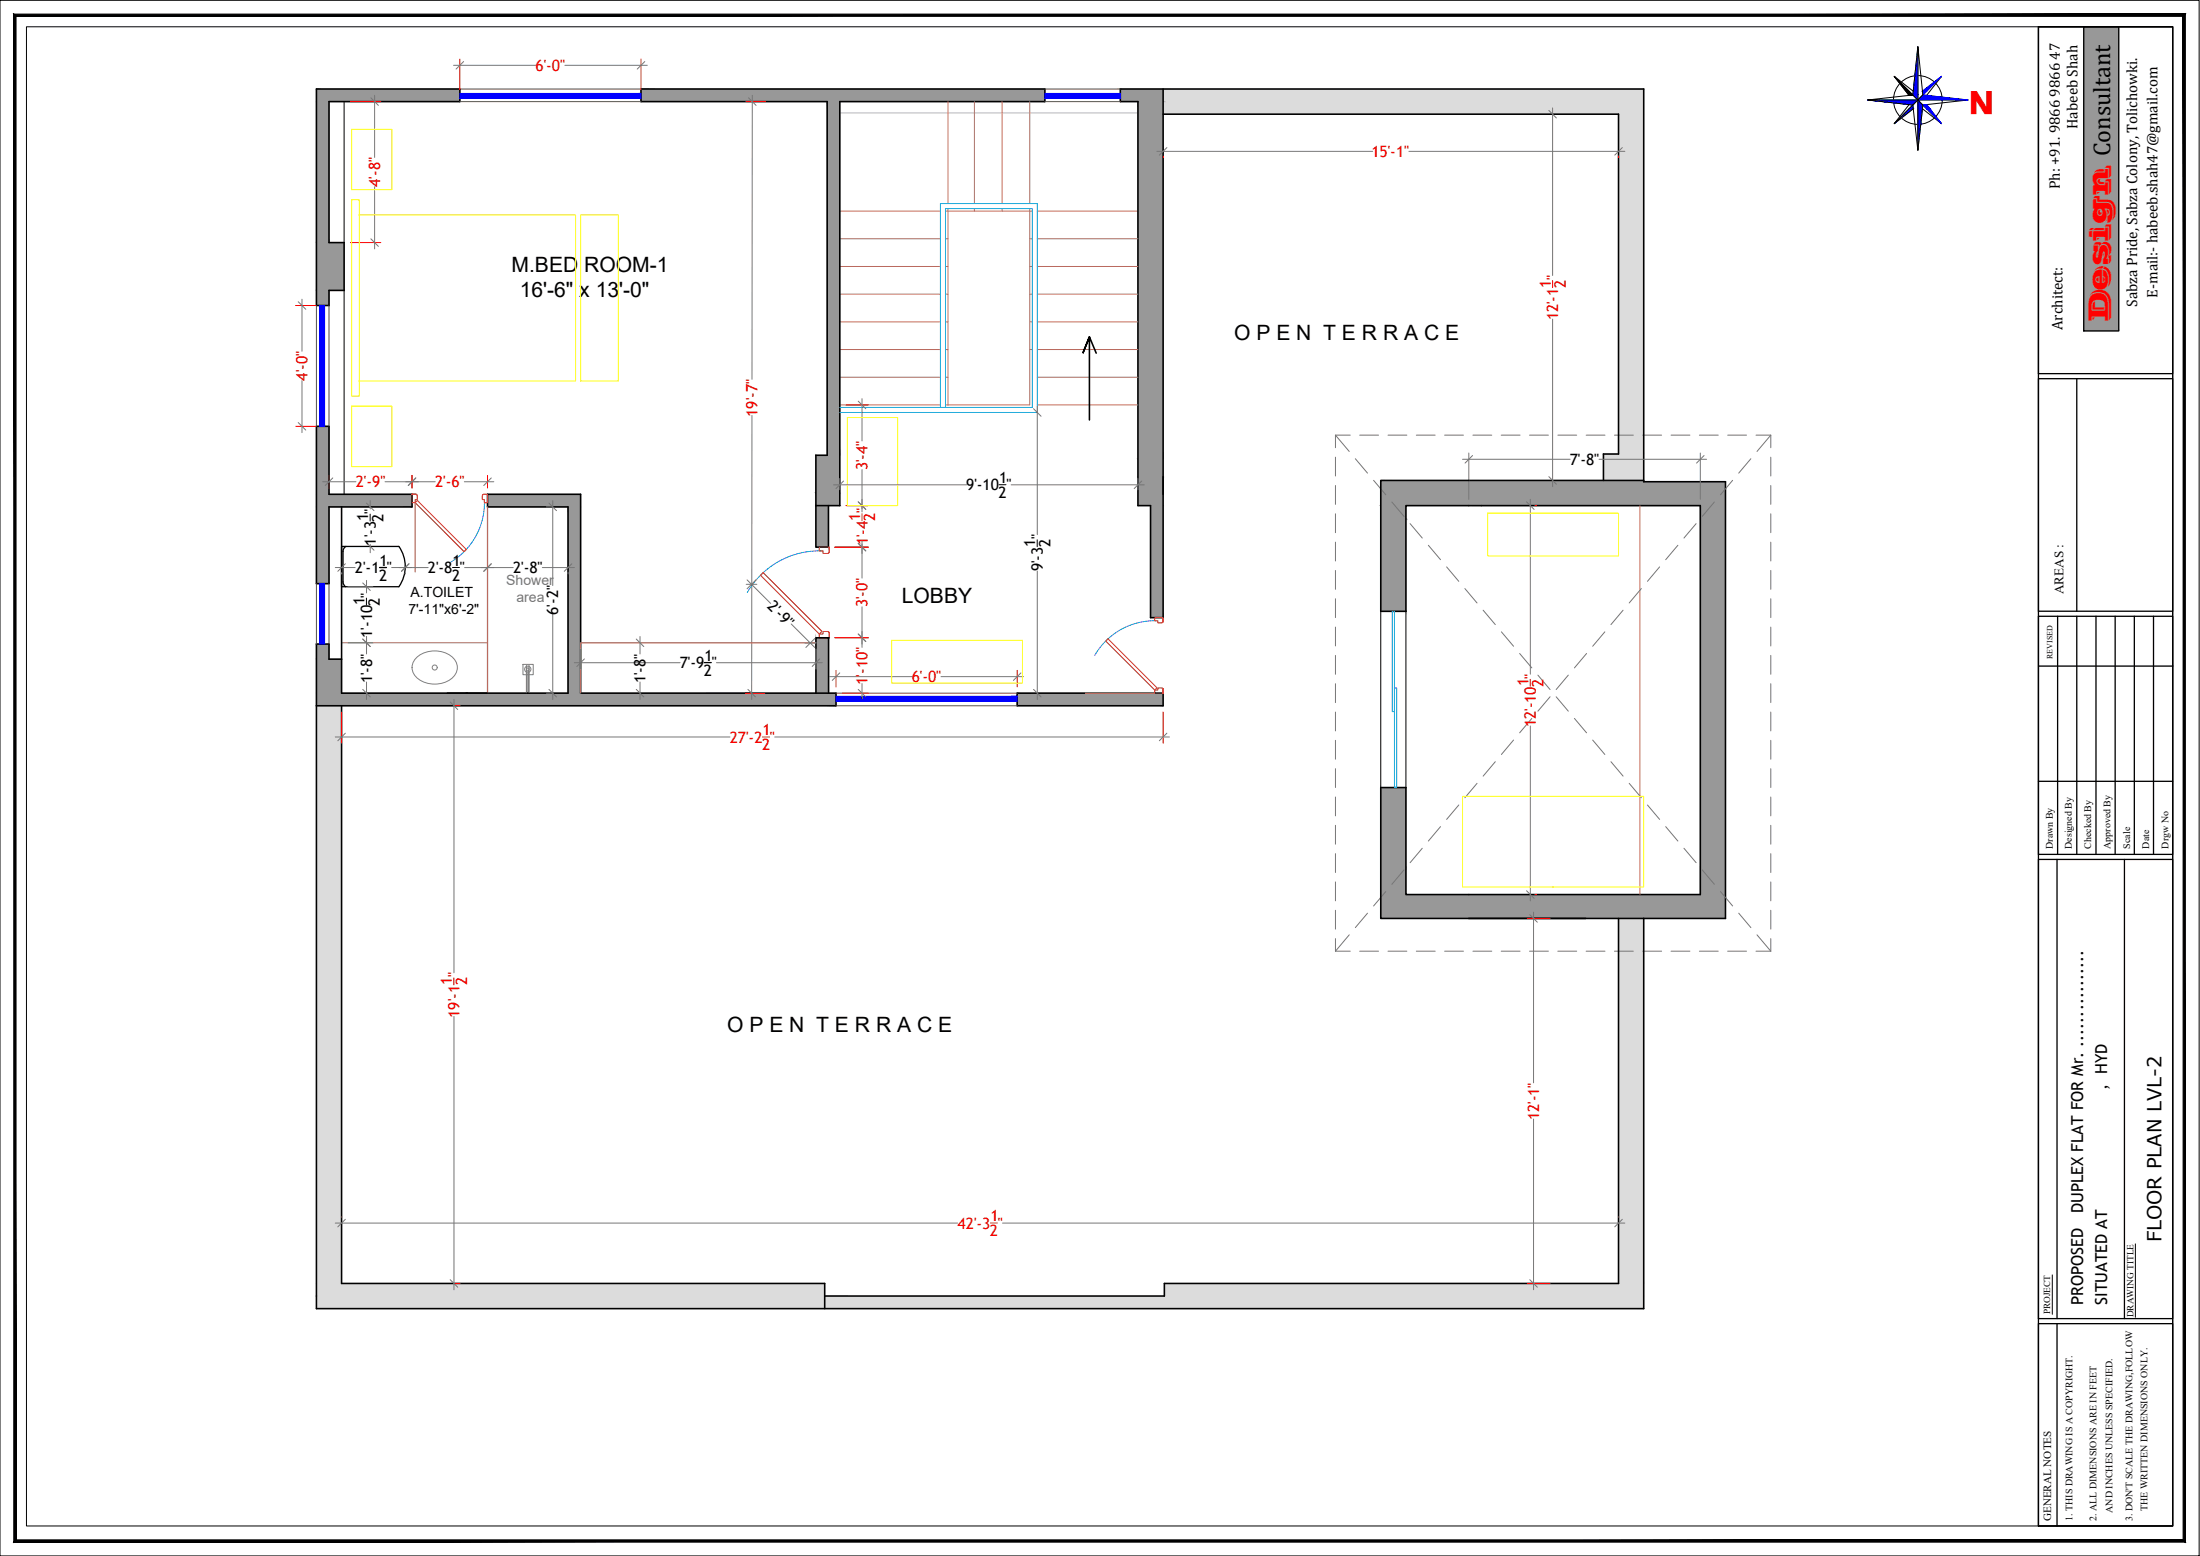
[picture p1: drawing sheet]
<svg xmlns="http://www.w3.org/2000/svg" width="420mm" height="297mm" viewBox="0 0 420 297" stroke-linecap="round" stroke-linejoin="round" font-family="sans-serif">
<!-- layer: window -->
<path d="M160.4 21.6h56.9" fill="none" stroke="#bababa" stroke-width=".19"/>
<!-- layer: wall hatch -->
<g fill="#989898" stroke="#989898" stroke-width=".19">
<path d="M281.2 91.7l32.7 .3h-32.7z"/>
<path d="M134.9 132.3h8.7z"/>
<path d="M263.7 93.3l2.7 3.2h-2.7z"/>
<path d="M266.4 96.5h2.1v2.5z"/>
<path d="M324.7 96.5h2.1l-2.1 2.5z"/>
<path d="M268.5 165.6v5.2h-4.3z"/>
<path d="M324.7 165.6l4.4 5.2h-4.4z"/>
<path d="M263.7 165.6h4.8l-4.3 5.2z"/>
<path d="M281.2 92l48.3 4.5v-4.5zM281.2 92l48.3 4.5h-48.3z"/>
<path d="M324.7 96.5l4.8 74.3v-74.3zM324.7 96.5l4.8 74.3h-4.8z"/>
<path d="M281.2 170.8l48.3 4.5v-4.5zM281.2 170.8l48.3 4.5h-48.3z"/>
<path d="M214 17l8.1 2.4v-2.4zM214 17l8.1 2.4h-8.1z"/>
<path d="M217.3 19.4l4.8 68.2v-68.2zM217.3 19.4l4.8 68.2h-4.8z"/>
<path d="M217.3 87.6l4.8 3.4v-3.4zM217.3 87.6l4.8 3.4h-4.8z"/>
<path d="M217.3 91l4.8 5.5v-5.5zM217.3 91l4.8 5.5h-4.8z"/>
<path d="M219.7 96.5l2.4 21.4v-21.4zM219.7 96.5l2.4 21.4h-2.4z"/>
<path d="M194.3 132.3l27.8 2.4v-2.4zM194.3 132.3l27.8 2.4h-27.8z"/>
<path d="M60.4 81.4l2.4 13v-13zM60.4 81.4l2.4 13h-2.4z"/>
<path d="M60.4 94.4l18.3 2.4v-2.4zM60.4 94.4l18.3 2.4h-18.3z"/>
<path d="M60.4 96.8l2.4 14.6v-14.6zM60.4 96.8l2.4 14.6h-2.4z"/>
<path d="M93.1 94.4l17.8 2.4v-2.4zM93.1 94.4l17.8 2.4h-17.8z"/>
<path d="M60.4 123l2.4 2.8v-2.8zM60.4 123l2.4 2.8h-2.4z"/>
<path d="M108.5 96.8l2.4 35.5v-35.5zM108.5 96.8l2.4 35.5h-2.4z"/>
<path d="M60.4 125.8l4.8 6.5v-6.5zM60.4 125.8l4.8 6.5h-4.8z"/>
<path d="M60.4 132.3l99.3 2.4v-2.4zM60.4 132.3l99.3 2.4h-99.3z"/>
<path d="M60.4 17l27.4 2.4v-2.4zM60.4 17l27.4 2.4h-27.4z"/>
<path d="M60.4 19.4l2.4 26.9v-26.9zM60.4 19.4l2.4 26.9h-2.4z"/>
<path d="M60.4 46.3l5.3 9.1v-9.1zM60.4 46.3l5.3 9.1h-5.3z"/>
<path d="M60.4 55.4l2.4 2.9v-2.9zM60.4 55.4l2.4 2.9h-2.4z"/>
<path d="M122.4 17l77.1 2.4v-2.4zM122.4 17l77.1 2.4h-77.1z"/>
<path d="M158 19.4l2.4 67.5v-67.5zM158 19.4l2.4 67.5h-2.4z"/>
<path d="M155.8 86.9l4.6 7.2v-7.2zM155.8 86.9l4.6 7.2h-4.6z"/>
<path d="M155.8 94.1l4.6 2.4v-2.4zM155.8 94.1l4.6 2.4h-4.6z"/>
<path d="M263.7 91.7l50.2 .3v-.3zM263.7 91.7l50.2 .3h-50.2z"/>
<path d="M263.7 92l65.8 1.3v-1.3zM263.7 92l65.8 1.3h-65.8z"/>
<path d="M263.7 93.3l63.1 3.2 2.7-3.2zM263.7 93.3l63.1 3.2h-60.4z"/>
<path d="M263.7 96.5l4.8 2.5-2.1-2.5zM263.7 96.5l4.8 2.5h-4.8z"/>
<path d="M263.7 99l4.8 17.7v-17.7zM263.7 99l4.8 17.7h-4.8z"/>
<path d="M263.7 150.3l4.8 15.3v-15.3zM263.7 150.3l4.8 15.3h-4.8z"/>
<path d="M263.7 165.6v5.2h.5zM263.7 170.8h.5l-.5 .5z"/>
<path d="M264.2 170.8l65.3 .5-.4-.5zM264.2 170.8l65.3 .5h-65.8z"/>
<path d="M263.7 171.3l65.8 4v-4zM263.7 171.3l65.8 4h-65.8z"/>
<path d="M155.8 96.5l2.4 8v-8zM155.8 96.5l2.4 8h-2.4z"/>
<path d="M156.5 121.8h1.7zM155.8 121.8h.7zM155.8 121.8h.7z"/>
<path d="M155.8 121.8l2.4 10.5v-10.5zM155.8 121.8l2.4 10.5h-2.4z"/>
</g>
<g fill="#dcdcdc" stroke="#dcdcdc" stroke-width=".19">
<path d="M222.1 17l91.8 4.8v-4.8zM222.1 17l91.8 4.8h-91.8z"/>
<path d="M309.1 21.8l4.8 64.9v-64.9zM309.1 21.8l4.8 64.9h-4.8z"/>
<path d="M306.2 86.7l7.7 5v-5zM306.2 86.7l7.7 5h-7.7z"/>
<path d="M309.1 175.3l4.8 69.7v-69.7zM309.1 175.3l4.8 69.7h-4.8z"/>
<path d="M60.4 134.7l4.8 110.3v-110.3zM60.4 134.7l4.8 110.3h-4.8z"/>
<path d="M222.4 245l91.5 2.4v-2.4zM222.4 245l91.5 2.4h-91.5z"/>
<path d="M60.4 245l97.1 2.4v-2.4zM60.4 245l97.1 2.4h-97.1z"/>
<path d="M157.5 247.4l156.4 2.4v-2.4zM157.5 247.4l156.4 2.4h-156.4z"/>
<path d="M60.4 247.4l97.1 2.4v-2.4zM60.4 247.4l97.1 2.4h-97.1z"/>
</g>
<!-- layer: wall -->
<path d="M65.7 19.4v26.9M65.7 55.4v39M263.7 116.7v33.6M268.5 116.7v33.6" fill="none" stroke="#000" stroke-width=".19"/>
<g fill="none" stroke="#000" stroke-width=".3">
<path d="M60.4 17h27.4v2.4h-25v26.9h2.9v9.1h-2.9v2.9h-2.4zM122.4 17h77.1v2.4h-39.1v77.1h-4.6v-9.6h2.2v-67.5h-35.6zM222.1 17v77.4M222.1 21.8h87v64.9h-2.9v5M209.4 67.4l-1.3-3.1-1.3 3.2 1.3-3.2v15.9M60.4 81.4h2.4v13h15.9v2.4h-15.9v14.6h-2.4zM65.2 96.8v35.5h43.3v-35.5h-15.4v-2.4h17.8v37.9h48.8v2.4h-99.3M155.8 96.5v8h2.4v-8M222.1 91v26.9h-2.4v-21.4h-2.4v-77.1h-3.3v-2.4h99.9v75h15.6v83.3h-65.8v-25h4.8v20.5h56.2v-74.3h-56.2v20.2h-4.8v-25h50.2M65.2 125.8h-2.4v-2.8h-2.4v126.8h253.5v-74.5M65.2 134.7v110.3h92.3v4.8M155.8 132.3v-10.5h2.4v10.5"/>
<path d="M194.3 132.3h27.8v2.4h-27.8zM309.1 175.3v69.7h-86.7v2.4h-64.9"/>
</g>
<!-- layer: Balcony -->
<g fill="none" stroke="#767676" stroke-width=".19">
<path d="M255 83.1h2.9M255 83.1v2.4M255 87.3v3.6M255 92.7v3.6M255 98.1v3.6M255 83.1l2.7 3.1M258.8 87.6l2.4 2.7M259.7 83.1h3.6M262.3 91.7l2.4 2.8M265.1 83.1h3.6M265.8 95.8l2.3 2.8M269.3 100l2.3 2.7"/>
<path d="M270.5 83.1h3.6M275.9 83.1h3.6M281.3 83.1h3.6M286.7 83.1h3.6M292.1 83.1h3.6M297.5 83.1h3.6M302.9 83.1h3.6M308.3 83.1h3.6M313.7 83.1h3.6M319.1 83.1h3.6M323.9 100l-2.3 2.7M324.5 83.1h3.7"/>
<path d="M327.4 95.8l-2.3 2.8M330 83.1h3.6M330.9 91.7l-2.3 2.8M334.4 87.6l-2.3 2.7M335.4 83.1h2.8M338.2 83.1v2.4M338.2 87.3v3.6M338.2 92.7v3.6M338.2 98.1v3.6M338.2 83.1l-2.7 3.1M255 103.5v3.6M255 108.9v3.6"/>
<path d="M255 114.3v3.6M255 119.7v3.6M272.8 104.1l2.3 2.7M276.3 108.2l2.3 2.8M279.8 112.4l2.3 2.7M283.3 116.5l2.3 2.7M310 116.5l-2.3 2.7M313.5 112.4l-2.4 2.7M317 108.2l-2.4 2.8M320.4 104.1l-2.3 2.7M338.2 103.5v3.6M338.2 108.9v3.6"/>
<path d="M338.2 114.3v3.6M338.2 119.7v3.6M255 125.1v3.6M255 130.5v3.6M255 135.9v3.6M286.7 120.6l2.4 2.8M290.2 124.7l2.3 2.8M292.5 137.1l-2.3 2.8M293.7 128.9l2.3 2.7M296 133l-2.3 2.8M297.2 133l2.3 2.8M299.5 128.9l-2.3 2.7"/>
<path d="M300.7 137.1l2.3 2.8M303 124.7l-2.3 2.8M306.5 120.6l-2.3 2.8M338.2 125.1v3.6M338.2 130.5v3.6M338.2 135.9v3.6M255 141.3v3.6M255 146.7v3.6M255 152.1v3.7M255 157.6v3.6M275.1 157.8l-2.3 2.8M278.6 153.7l-2.3 2.7"/>
<path d="M282.1 149.5l-2.3 2.8M285.6 145.4l-2.3 2.8M289.1 141.3l-2.4 2.7M304.2 141.3l2.3 2.7M307.7 145.4l2.3 2.8M311.1 149.5l2.4 2.8M314.6 153.7l2.4 2.7M318.1 157.8l2.3 2.8M338.2 141.3v3.6M338.2 146.7v3.6M338.2 152.1v3.7M338.2 157.6v3.6"/>
<path d="M255 163v3.6M255 168.4v3.6M255 173.8v3.6M255 179.2v2.4M257.7 178.5l-2.7 3.1M261.2 174.3l-2.4 2.8M264.7 170.2l-2.4 2.7M268.1 166.1l-2.3 2.7M271.6 161.9l-2.3 2.8M321.6 161.9l2.3 2.8M325.1 166.1l2.3 2.7M328.6 170.2l2.3 2.7"/>
<path d="M332.1 174.3l2.3 2.8M335.5 178.5l2.7 3.1M338.2 163v3.6M338.2 168.4v3.6M338.2 173.8v3.6M338.2 179.2v2.4M255 181.6h2.9M259.7 181.6h3.6M265.1 181.6h3.6M270.5 181.6h3.6M275.9 181.6h3.6M281.3 181.6h3.6"/>
<path d="M286.7 181.6h3.6M292.1 181.6h3.6M297.5 181.6h3.6M302.9 181.6h3.6M308.3 181.6h3.6M313.7 181.6h3.6M319.1 181.6h3.6M324.5 181.6h3.7M330 181.6h3.6M335.4 181.6h2.8"/>
</g>
<!-- layer: STEP -->
<g fill="none" stroke="#b8735c" stroke-width=".19">
<path d="M181 19.4v19.5M186.1 19.4v19.5M191.4 19.4v19.5M196.7 19.4v19.5M181 39.8v37.5M186.1 39.8v.5M191.4 39.8v.5M196.7 39.8v37.5h-16.1M160.4 40.3h19.2M160.4 45.6h19.2M160.4 50.9h19.2M160.4 56.2h19.2"/>
<path d="M180.6 40.3h16.5M180.6 45.6h.4M180.6 50.9h.4M180.6 56.2h.4M196.7 45.6h.4M196.7 50.9h.4M196.7 56.2h.4M198.1 40.3h19.2M198.1 45.6h19.2M198.1 50.9h19.2M198.1 56.2h19.2M160.4 61.4h19.2"/>
<path d="M160.4 66.7h19.2M160.4 72h19.2M160.4 77.3h19.2M180.6 61.4h.4M180.6 66.7h.4M180.6 72h.4M196.7 61.4h.4M196.7 66.7h.4M198.1 61.4h19.2M198.1 66.7h19.2M198.1 72h19.2M198.1 77.3h19.2"/>
<path d="M313.2 96.5v74.3"/>
</g>
<!-- layer: wall -->
<path d="M65.2 122.7h27.9M93.1 120.8v11.5" fill="none" stroke="#b8735c" stroke-width=".19"/>
<!-- layer: window -->
<path d="M87.8 17h34.6M87.8 19.4h34.6M199.5 17h14.5M199.5 19.4h14.5M60.4 58.3v23.1M62.8 58.3v23.1M60.4 111.4v11.6M62.8 111.4v11.6M159.7 132.3h34.6M159.7 134.7h34.6" fill="none" stroke="#724739" stroke-width=".19"/>
<g fill="#00f" stroke="#00f" stroke-width=".19">
<path d="M61 58.3v23.1h1zM61 58.3h1v23.1z"/>
<path d="M87.8 18.8h34.6v-1zM87.8 17.8h34.6l-34.6 1z"/>
<path d="M61 111.4v11.6h1zM61 111.4h1v11.6z"/>
<path d="M159.7 133.9h34.6v-1zM159.7 132.9h34.6l-34.6 1z"/>
<path d="M199.5 18.8h14.5v-1zM199.5 17.8h14.5l-14.5 1z"/>
</g>
<!-- layer: STEP -->
<path d="M160.4 77.8h36.7v-38h-16.5v38M179.6 77.8v-38.9h18.5v39.8h-37.7" fill="none" stroke="#00a5dd" stroke-width=".19"/>
<!-- layer: doors -->
<g fill="#b82e00" stroke="#b82e00" stroke-width=".19">
<circle cx="78.7" cy="94.4" r=".04"/>
<circle cx="222.1" cy="132.3" r=".04"/>
<circle cx="158.4" cy="121.8" r=".04"/>
</g>
<g fill="none" stroke="#008ab8" stroke-width=".19">
<path d="M92 99.7l-.1 .3M92.1 99.3l-.1 .2M92.2 98.8l-.1 .3M92.3 98.4l-.1 .3M92.4 97.9l-.1 .3M92.4 97.5v.3M92.5 97l-.1 .3M92.5 96.6v.3M92.5 95.4v.1M92.5 96.1v.3M92.5 95.7v.3M86 107.3l-.1 .1"/>
<path d="M86.4 107.1l-.2 .2M86.8 106.9l-.2 .1M87.2 106.6l-.3 .2M87.5 106.3l-.2 .2M87.9 106l-.3 .2M88.2 105.7l-.2 .2M88.5 105.4l-.2 .2M88.9 105.1l-.3 .2M89.2 104.8l-.2 .2M89.5 104.4l-.2 .3M89.7 104.1l-.2 .2M90 103.7l-.2 .3"/>
<path d="M90.3 103.3l-.2 .3M90.5 103l-.2 .2M90.7 102.6l-.1 .2M91 102.2l-.2 .3M91.2 101.8l-.2 .3M91.4 101.4l-.2 .3M91.5 101l-.1 .2M91.7 100.5l-.1 .3M91.8 100.1l-.1 .3M142.9 112.9l-.2 .2M143.1 112.5l-.2 .3M143.3 112.1l-.1 .3"/>
<path d="M143.6 111.8l-.2 .2M143.9 111.4l-.2 .2M144.1 111l-.1 .3M144.4 110.7l-.2 .2M144.7 110.4l-.2 .2M145 110l-.2 .2M145.4 109.7l-.3 .2M145.7 109.4l-.2 .2M146 109.1l-.2 .2M146.4 108.8l-.3 .2M146.7 108.5l-.2 .2M147.1 108.2l-.3 .2"/>
<path d="M147.4 108l-.2 .2M147.8 107.7l-.2 .2M148.2 107.5l-.3 .2M148.6 107.3l-.3 .1M149 107l-.3 .2M149.4 106.8l-.3 .2M149.8 106.6l-.3 .2M150.2 106.5l-.3 .1M150.6 106.3l-.3 .1M151 106.1l-.3 .1M151.4 106l-.2 .1M151.9 105.8l-.3 .1"/>
<path d="M152.3 105.7l-.3 .1M152.7 105.6l-.2 .1M153.2 105.5l-.3 .1M153.6 105.4l-.3 .1M154.1 105.3l-.3 .1M154.5 105.3h-.3M155 105.2l-.3 .1M155.4 105.2h-.3M155.9 105.2h-.3M156 105.2h.3M156.5 105.2h.3M156.9 105.2h.3"/>
<path d="M214.7 119.8l-.3 .2M215.1 119.7l-.3 .1M215.5 119.5l-.3 .1M215.9 119.3l-.2 .1M216.4 119.2l-.3 .1M216.8 119l-.3 .1M217.2 118.9l-.3 .1M217.7 118.8l-.3 .1M218.1 118.7l-.3 .1M218.6 118.6l-.3 .1M219 118.6h-.3M219.5 118.5l-.3 .1"/>
<path d="M219.9 118.5h-.3M220.4 118.5h-.3M220.5 118.5h.3M221 118.5h.1M209.2 125l-.1 .1M209.4 124.6l-.2 .2M209.6 124.2l-.1 .3M209.9 123.8l-.2 .3M210.2 123.5l-.2 .2M210.5 123.1l-.2 .3M210.8 122.8l-.2 .2M211.1 122.5l-.2 .2"/>
<path d="M211.4 122.2l-.2 .2M211.7 121.9l-.2 .2M212.1 121.6l-.3 .2M212.4 121.3l-.2 .2M212.8 121l-.3 .2M213.1 120.8l-.2 .1M213.5 120.5l-.2 .2M213.9 120.3l-.2 .1M214.3 120.1l-.3 .1"/>
</g>
<path d="M78.7 94.4h.8h-.8h.8l.2 .2v.8h-.4v.6h-.6zM79.3 96l.4-.5 9.4 9.4-.5 .4zM92.3 94.4l-.2 .2v.8h.4v.6h.6v-1.6h-.8h.8M145.2 109.8l.6-.5 11.2 11.2-.5 .5zM158.4 104.5v.9v-.9h-1.9v.7h.7v.5h.9l.3-.3M222.1 117.9v.8v-.8h-1.6v.6h.6v.4h.8l.2-.2M156.5 121h.7v-.4h.9l.3 .2v1v-1v1h-1.9zM211.6 122l9.4 9.3-.5 .4-9.3-9.3zM220.5 131.7h.6v-.4h.8l.2 .2v.8v-.8v.8h-1.6z" fill="none" stroke="#b82e00" stroke-width=".19"/>
<!-- layer: FURNITURE -->
<g fill="none" stroke="#808080" stroke-width=".19">
<path d="M79.4 125.7a5.2 5.2 0 0 1 7.6 .5 2.71 2.71 0 0 1-1.6 3.9 5.2 5.2 0 0 1-6.4-1.4 2.46 2.46 0 0 1 .4-3zM99.9 126.8h1.9v2h-1.9zM100.7 128v4.3M100.7 128l-.1-.3 .3-.1v4.7M100.9 128.3a.6 .6 0 0 0 .4-.9 .6 .6 0 0 0-1 0 .6 .6 0 0 0 .4 .9"/>
<circle cx="83" cy="127.4" r=".48"/>
</g>
<path d="M100.6 127.1v5M101 127.1v5" fill="none" stroke="#808080" stroke-width=".25"/>
<!-- layer: DIM -->
<g fill="none" stroke="#f00" stroke-width=".19">
<path d="M66.9 19.4h5.8M87.8 11.3v5.8M122.4 11.3v5.8M142.5 19.4h3.7M222.1 29.8v.3M309.1 29.8v.3M56.5 58.3h3.8M66.9 46.3h5.8M296.5 53.6v1.3M161.6 77.3h4.2M56.5 81.4h3.8M62.8 90.8v2.4"/>
<path d="M78.7 90.8v2.4M93.1 90.8v2.4M161.6 96.5h4.2M164.6 98.1v1.3M293.1 96.5h.4M159.4 104.5h6.4M65.2 135.9v6M86.6 134.7h1.3M142.4 132.3h3.7M159.4 121.8h6.4M159.7 128v3.1M160.9 132.3h4.9"/>
<path d="M194.3 128v3.1M222.1 135.9v6M292.2 129.7v1.3M145.6 140.7h1.4M291.7 175.3h4.4M293.1 170.8h.4M86.7 186.7v1.3M65.2 232.3h.1M189.2 233.5h1.3M309.1 232.3h.1M86.6 245h1.3M291.7 245h4.4"/>
</g>
<g fill="none" stroke="#767676" stroke-width=".19">
<path d="M71.5 18.2v11.9M86.6 12.5h15.8M107.9 12.5h15.7M143.7 18.2l-.1 54.2M71.5 35.7v11.8M220.9 28.9h41.3M269.1 28.9h41.2M296.5 20.6v32M57.7 57.1v10M57.7 72.7v9.9M143.6 79.3v54.2M164.6 76.1v8.1"/>
<path d="M296.5 60.9v32M61.6 92h6.4M73.5 92h9.6M88.7 92h5.6M164.6 89.7v8M292.3 95.3v33.4M164.6 103.3v7.1M164.6 115.8v7.8M86.7 133.5v52.2M158.5 129.2h15.7M164.6 130.5v3M179.7 129.2h15.8"/>
<path d="M292.3 138.6v33.4M64 140.7h75.4M147.9 140.7h75.4M292.9 174.1v32.6M86.7 194v52.2M292.9 213.6v32.6M64 233.5h118.9M191.5 233.5h118.8"/>
</g>
<!-- layer: 0 -->
<g fill="none" stroke="#767676" stroke-width=".19">
<path d="M70.8 18.7l1.5 1.4M88.5 11.7l-1.4 1.5M123.1 11.7l-1.4 1.5M143 18.7l1.4 1.4M222.9 28.2l-1.5 1.4M295.8 21.1l1.4 1.4M309.8 28.2l-1.4 1.4M57 57.6l1.4 1.4M70.8 45.6l1.5 1.4M163.9 76.6l1.4 1.4M197.4 78l1.4 1.5M57 80.7l1.4 1.4"/>
<path d="M63.6 91.2l-1.5 1.5M70 96l1.4 1.5M79.4 91.2l-1.4 1.5M93.8 91.2l-1.4 1.5M104.8 96l1.5 1.5M161.1 91.8l-1.4 1.5M163.9 95.8l1.4 1.4M218 91.8l-1.4 1.5M281.2 87l-1.4 1.4M291.5 95.8l1.5 1.4M295.8 91l1.4 1.4M325.4 87l-1.4 1.4"/>
<path d="M64 108.3h3.8M66 107.6l-1.5 1.5M69.3 111.3l1.4 1.4M70 103.6l1.4 1.4M74.8 108.3h3.8M78.1 107.6l-1.4 1.5M93.8 107.6l-1.4 1.5M109.2 107.6l-1.4 1.5M142.5 111.5h2M163.9 103.7l1.4 1.5M66 140l-1.5 1.4M69.3 122l1.4 1.4"/>
<path d="M69.3 131.6l1.4 1.4M86 134l1.4 1.4M104.8 131.6l1.5 1.4M109.7 126.5h20.2M111.6 125.8l-1.4 1.4M121.5 122l1.5 1.4M121.5 131.6l1.5 1.4M136.8 126.5h20.2M142.8 131.6l1.5 1.4M153.7 122.8h2.1M156.5 125.8l-1.4 1.4M160.4 128.5l-1.5 1.4"/>
<path d="M163.9 121l1.4 1.5M163.9 131.6l1.4 1.4M195 128.5l-1.5 1.4M197.4 131.6l1.4 1.4M222.9 140l-1.5 1.4M291.5 170l1.5 1.5M292.2 174.6l1.4 1.5M66 232.8l-1.5 1.4M309.8 232.8l-1.4 1.4M86 244.3l1.4 1.4M292.2 244.3l1.4 1.4"/>
</g>
<!-- layer: title -->
<g fill="none" stroke="#000" stroke-width=".19">
<path d="M0 .1h420v296.9h-420zM5.1 5.1h409.8v286.2h-409.8zM356.7 19.1l8.6 .9M361.8 14.6l3.5 3.5M364.6 20l-2.8 3.6 3.6-2.8M365.3 18.1l1 1-1 .9M365.3 18.1l-8.6 1h9.6M365.4 17.4l-3.6-2.8 2.8 3.6M366.3 19.1h9.6M366.3 19.1v9.6M366.3 8.9l-1 9.2M367.2 17.4l3.6-2.8-2.8 3.6"/>
<path d="M367.2 18.1l8.7 1-8.7 .9M367.2 18.1l-.9-9.2v10.2M367.2 18.1l-.9 1 .9 .9M368 20l2.8 3.6-3.6-2.8M370.8 14.6l-4.5 4.5M365.3 20l1 8.7 .9-8.7M365.3 20l-3.5 3.6M367.2 20l3.6 3.6M407.8 237.5v14M391.9 243.4v7.5"/>
<circle cx="366.3" cy="19.1" r="4.7"/>
</g>
<!-- layer: text -->
<path d="M398 5.1l6.6 58.1v-58.1zM398 5.1l6.6 58.1h-6.6z" fill="#989898" stroke="#989898" stroke-width=".19"/>
<!-- layer: title -->
<g fill="#000" stroke="#000" stroke-width=".19">
<path d="M361.8 14.6l3.5 3.5h-.8zM364.5 18.1h.8z"/>
<path d="M3.1 3.1h413.8l.5-.4zM2.6 2.7h414.8l-414.3 .4zM2.6 2.7l.5 291.3v-290.9zM2.6 2.7l.5 291.3-.5 .4zM3.1 294l-.5 .4 414.3-.4zM2.6 294.4l414.3-.4 .5 .4zM416.9 3.1v290.9l.5 .4zM416.9 3.1l.5-.4v291.7z"/>
</g>
<g fill="none" stroke="#000" stroke-width=".25">
<path d="M389.3 5.1h25.6v66.2h-25.6zM389.3 5.1h25.6v286.2h-25.6zM389.3 72.3h25.6v44.4h-25.6zM396.6 72.3v44.4M389.3 117.6h25.6v45.5h-25.6zM393 117.6v45.5M396.6 117.6v45.5M400.3 117.6v45.5M404 117.6v45.5M407.6 117.6v45.5M411.3 117.6v45.5M389.3 127.2h25.7"/>
<path d="M389.3 149.2h25.6M389.3 164.1h25.6v87.6h-25.6zM392.9 164.1v87.6M405.7 164.1v87.6M389.3 252.7h25.6v38.6h-25.6zM392.9 252.7v38.6"/>
</g>
<!-- layer: 0 -->
<path d="M398 5.1h6.6v58.1h-6.6zM65.2 104.3h11a6.7 6.7 0 0 1 0 7.7h-11zM66.1 104.3a1.11 1.11 0 0 0-.6 1v5.8l.1 .5 .4 .4M72.5 108.3h1.3M134.5 126.5h1.3" fill="none" stroke="#000" stroke-width=".25"/>
<!-- layer: title -->
<g fill="#00f" stroke="#00f" stroke-width=".19">
<path d="M366.3 8.9v5.7h-.6z"/>
<path d="M365.3 18.1h1v1z"/>
<path d="M367.2 18.1l8.7 1h-9.6z"/>
<path d="M366.3 19.1l.9 .9h-.9z"/>
<path d="M364.6 20h.8z"/>
<path d="M367.2 20h.8z"/>
<path d="M365.3 20l.1 .8h-.8z"/>
<path d="M364.6 20.8h.8l-3.6 2.8z"/>
<path d="M367.2 20h.8l.6 .8z"/>
<path d="M366.3 20h.9l-.4 3.6z"/>
<path d="M367.2 17.4l3.6-2.8-2.8 2.8zM367.2 17.4v.7l.8-.7z"/>
<path d="M365.7 14.6l.6 3.5v-3.5zM365.7 14.6l.6 3.5h-1z"/>
<path d="M356.7 19.1l8.7 .9 .9-.9zM356.7 19.1l8.7 .9z"/>
<path d="M366.3 20h.9zM366.3 20h.9z"/>
<path d="M367.2 20l.8 .8h.6zM368 20.8h.6l2.2 2.8z"/>
<path d="M366.3 20v3.6h.5zM366.3 23.6h.5l-.5 5.1z"/>
</g>
<!-- layer: wall hatch -->
<path d="M279.3 87.7h20.6M280.5 86.5v8.8M305.4 87.7h20.5M324.7 86.5v8.8" fill="none" stroke="#767676" stroke-width=".19"/>
<!-- layer: wall -->
<path d="M265.9 116.7h.4v19.1h-.4zM266.3 131.3h.4v19h-.4z" fill="none" stroke="#2776bb" stroke-width=".19"/>
<path d="M93.1 96.8v35.5" fill="none" stroke="#b8735c" stroke-width=".25"/>
<!-- layer: 0 -->
<path d="M79.3 96v13.2M155.8 122.7h-44.9v9.6" fill="none" stroke="#b8735c" stroke-width=".25"/>
<path d="M65.2 109.4v.1M77.4 109.4v.1M110.9 123.9v3.8M155.8 123.9v3.8" fill="none" stroke="#767676" stroke-width=".25"/>
<!-- layer: Furniture-New -->
<path d="M67.2 38.1h1.4v37.5h-1.4zM67.2 24.7h7.6v11.5h-7.6zM68.6 41h41.3v31.7h-41.3M110.9 41h7.2v31.7h-7.2zM67.2 77.5h7.6v11.6h-7.6zM161.8 79.7h9.6v16.8h-9.6zM284.1 98h25v8.1h-25zM170.3 122.2h25v8.2h-25zM207.3 132.3h13.2M279.3 152h34.6v17.3h-34.6z" fill="none" stroke="#ff0" stroke-width=".19"/>
<g fill="none" stroke="#767676" stroke-width=".19">
<path d="M198.1 77.5v24.6M70.7 95.6v1.6M104.4 96.8h1.1M105.6 95.6v16.2M159.2 92.6h25.4M160.4 91.3v2.2M193.1 92.6h25.4M217.3 91.3v2.2M66.4 112h4.8M70 110.8v2.4M70.7 103.9v1.6M76.2 108.3h5.6"/>
<path d="M88.7 108.3h9.3M103.6 108.3h6.1M105.6 117.3v16.2M108.5 109.3v.2M142.7 110.7l4.5 4.5M144.4 110.7l-1.7 1.7M151.1 119.1l4.5 4.5M198.1 109v24.5M66.4 122.7h4.8M70 121.5v3.3M70 130.2v3.3M104.4 132.3h1.1"/>
<path d="M122.2 121.5v3.3M122.2 130.2v3.3M155.6 121.9l-1.7 1.7"/>
</g>
<path d="M70.7 98.1v1.4M190.8 92.5h1.3M70 114.2v1.3M86.4 108.3h1.3M198.1 103v1.4" fill="none" stroke="#000" stroke-width=".19"/>
<text font-size="6" fill="#f00" x="381" y="17.3" transform="rotate(-180 381 17.3)">N</text>
<text font-size="5.5" fill="#f00" x="402.6" y="61.4" transform="rotate(-90 402.6 61.4)">Design</text>
<text font-size="4.6" x="403" y="29.8" transform="rotate(-90 403 29.8)">Consultant</text>
<g font-size="4">
<text x="97.7" y="51.9">M.BED ROOM-1</text>
<text x="99.3" y="56.7">16'-6&quot; x 13'-0&quot;</text>
<text x="235.7" y="64.9">O P E N T E R R A C E</text>
<text x="172.2" y="115">LOBBY</text>
<text x="138.9" y="197">O P E N T E R R A C E</text>
</g>
<text font-size="3.7" x="412.8" y="237.2" transform="rotate(-90 412.8 237.2)">FLOOR PLAN LVL-2</text>
<g font-size="3.2">
<text x="402.5" y="208.1" transform="rotate(-90 402.5 208.1)">, HYD</text>
<text x="397.9" y="231.6" transform="rotate(-90 397.9 231.6)">DUPLEX FLAT FOR Mr. ................</text>
<text x="397.9" y="249.2" transform="rotate(-90 397.9 249.2)">PROPOSED</text>
<text x="402.5" y="249.1" transform="rotate(-90 402.5 249.1)">SITUATED AT</text>
</g>
<g font-size="3" fill="#f00">
<text x="102.3" y="13.5">6'-0&quot;</text>
<text x="261.9" y="30">15'-1&quot;</text>
<text x="72.6" y="35.6" transform="rotate(-90 72.6 35.6)">4'-8&quot;</text>
<text x="296.2" y="54.9" transform="rotate(-90 296.2 54.9)">1</text>
<text x="299" y="55" transform="rotate(-90 299 55)">2</text>
<text x="297.6" y="61.2" transform="rotate(-90 297.6 61.2)">12'-1 &quot;</text>
<text x="58.7" y="72.6" transform="rotate(-90 58.7 72.6)">4'-0&quot;</text>
<text x="144.7" y="79.6" transform="rotate(-90 144.7 79.6)">19'-7&quot;</text>
<text x="165.7" y="89.8" transform="rotate(-90 165.7 89.8)">3'-4&quot;</text>
<text x="67.9" y="93">2'-9&quot;</text>
<text x="83.1" y="93">2'-6&quot;</text>
<text x="164.3" y="99.4" transform="rotate(-90 164.3 99.4)">1</text>
<text x="167.2" y="99.5" transform="rotate(-90 167.2 99.5)">2</text>
<text x="165.7" y="104.1" transform="rotate(-90 165.7 104.1)">1'-4 &quot;</text>
<text x="165.7" y="116" transform="rotate(-90 165.7 116)">3'-0&quot;</text>
<text x="165.7" y="130.7" transform="rotate(-90 165.7 130.7)">1'-10&quot;</text>
<text x="174.1" y="130.2">6'-0&quot;</text>
<text x="291.9" y="131" transform="rotate(-90 291.9 131)">1</text>
<text x="294.8" y="131.1" transform="rotate(-90 294.8 131.1)">2</text>
<text x="139.4" y="141.8">27'-2 &quot;</text>
<text x="145.6" y="143.2">2</text>
<text x="145.6" y="140.3">1</text>
<text x="293.3" y="138.8" transform="rotate(-90 293.3 138.8)">12'-10 &quot;</text>
<text x="86.3" y="188" transform="rotate(-90 86.3 188)">1</text>
<text x="89.2" y="188.1" transform="rotate(-90 89.2 188.1)">2</text>
<text x="87.8" y="194.3" transform="rotate(-90 87.8 194.3)">19'-1 &quot;</text>
<text x="294" y="213.9" transform="rotate(-90 294 213.9)">12'-1&quot;</text>
<text x="189.2" y="233.1">1</text>
<text x="182.9" y="234.6">42'-3 &quot;</text>
<text x="189.1" y="236">2</text>
</g>
<g font-size="3">
<text x="299.8" y="88.7">7'-8&quot;</text>
<text x="184.5" y="93.6">9'-10 &quot;</text>
<text x="190.7" y="95.1">2</text>
<text x="190.8" y="92.2">1</text>
<text x="70.3" y="99.5" transform="rotate(-90 70.3 99.5)">1</text>
<text x="73.2" y="99.6" transform="rotate(-90 73.2 99.6)">2</text>
<text x="71.8" y="104.2" transform="rotate(-90 71.8 104.2)">1'-3 &quot;</text>
<text x="72.5" y="108">1</text>
<text x="86.4" y="108">1</text>
<text x="197.7" y="104.4" transform="rotate(-90 197.7 104.4)">1</text>
<text x="200.6" y="104.5" transform="rotate(-90 200.6 104.5)">2</text>
<text x="67.8" y="109.4">2'-1 &quot;</text>
<text x="72.4" y="110.9">2</text>
<text x="81.7" y="109.4">2'-8 &quot;</text>
<text x="86.3" y="110.9">2</text>
<text x="98" y="109.4">2'-8&quot;</text>
<text x="199.2" y="109.1" transform="rotate(-90 199.2 109.1)">9'-3 &quot;</text>
<text x="69.6" y="115.5" transform="rotate(-90 69.6 115.5)">1</text>
<text x="72.5" y="115.6" transform="rotate(-90 72.5 115.6)">2</text>
<text x="106.6" y="117.4" transform="rotate(-90 106.6 117.4)">6'-2&quot;</text>
<text x="146.4" y="115.9" transform="rotate(45 146.4 115.9)">2'-9&quot;</text>
<text x="71.1" y="121.8" transform="rotate(-90 71.1 121.8)">1'-10 &quot;</text>
<text x="71.1" y="130.4" transform="rotate(-90 71.1 130.4)">1'-8&quot;</text>
<text x="123.3" y="130.4" transform="rotate(-90 123.3 130.4)">1'-8&quot;</text>
<text x="129.8" y="127.6">7'-9 &quot;</text>
<text x="134.4" y="129">2</text>
<text x="134.5" y="126.1">1</text>
</g>
<g font-size="2.9">
<text x="396.8" y="24.6" transform="rotate(-90 396.8 24.6)">Habeeb Shah</text>
<text x="393.4" y="36.1" transform="rotate(-90 393.4 36.1)">Ph: +91. 9866 9866 47</text>
<text x="408.2" y="58.6" transform="rotate(-90 408.2 58.6)">Sabza Pride, Sabza Colony, Tolichowki.</text>
<text x="412.1" y="56.8" transform="rotate(-90 412.1 56.8)">E-mail:- habeeb.shah47@gmail.com</text>
<text x="393.9" y="63" transform="rotate(-90 393.9 63)">Architect:</text>
</g>
<g font-size="2.7">
<text x="78.4" y="113.9">A.TOILET</text>
<text x="78" y="117.1">7'-11&quot;x6'-2&quot;</text>
</g>
<g font-size="2.7" fill="#767676">
<text x="96.7" y="111.8">Shower</text>
<text x="98.6" y="115">area</text>
</g>
<text font-size="2.5" x="394.1" y="113.5" transform="rotate(-90 394.1 113.5)">AREAS :</text>
<text font-size="2.1" x="391.8" y="290.4" transform="rotate(-90 391.8 290.4)">GENERAL NOTES</text>
<g font-size="1.9">
<text x="406.8" y="162" transform="rotate(-90 406.8 162)">Scale</text>
<text x="410.5" y="162" transform="rotate(-90 410.5 162)">Date</text>
<text x="414.1" y="162" transform="rotate(-90 414.1 162)">Drgw No</text>
<text x="392" y="162.1" transform="rotate(-90 392 162.1)">Drawn By</text>
<text x="395.7" y="162.1" transform="rotate(-90 395.7 162.1)">Designed By</text>
<text x="399.4" y="162.1" transform="rotate(-90 399.4 162.1)">Checked By</text>
<text x="403.1" y="162.1" transform="rotate(-90 403.1 162.1)">Approved By</text>
<text x="395.8" y="290.4" transform="rotate(-90 395.8 290.4)">1. THIS DRAWING IS A COPYRIGHT.</text>
<text x="400.4" y="290.3" transform="rotate(-90 400.4 290.3)">2. ALL DIMENSIONS ARE IN FEET</text>
<text x="403.4" y="288.8" transform="rotate(-90 403.4 288.8)">AND INCHES UNLESS SPECIFIED.</text>
<text x="407.3" y="290.4" transform="rotate(-90 407.3 290.4)">3. DON'T SCALE THE DRAWING,FOLLOW</text>
<text x="410.2" y="288.5" transform="rotate(-90 410.2 288.5)">THE WRITTEN DIMENSIONS ONLY.</text>
</g>
<g font-size="1.8">
<text x="391.6" y="250.9" transform="rotate(-90 391.6 250.9)">PROJECT</text>
<text x="407.4" y="251.5" transform="rotate(-90 407.4 251.5)">DRAWING TITLE</text>
</g>
<text font-size="1.5" x="392" y="125.8" transform="rotate(-90 392 125.8)">REVISED</text>
</svg>
